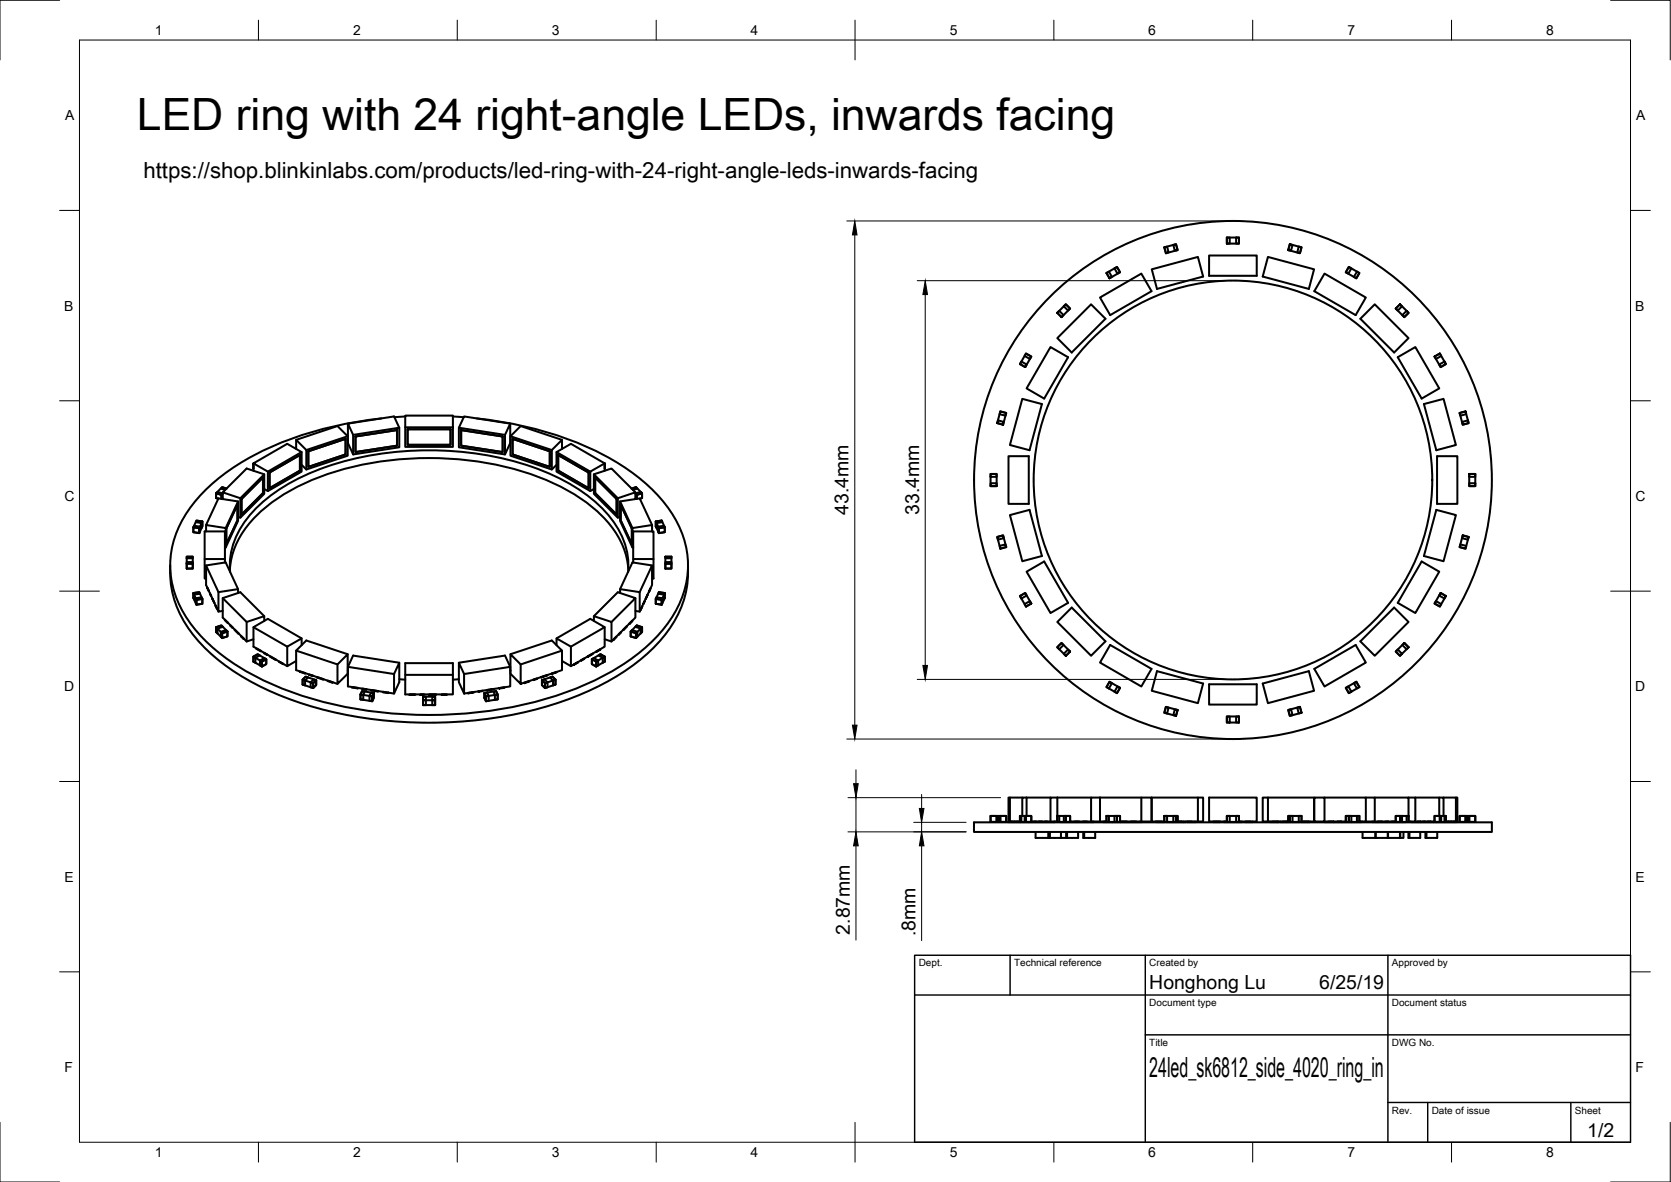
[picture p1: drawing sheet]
<svg xmlns="http://www.w3.org/2000/svg" width="420mm" height="297mm" viewBox="0 0 420 297" stroke-linecap="round" stroke-linejoin="round" font-family="sans-serif">
<g fill="none" stroke="#000" stroke-width=".51">
<path d="M308.5 59.7h.7v1.5h-.7zM308.5 59.7h3v1.5h-3zM310.8 59.7h.7v1.5h-.7zM265.8 78.6l.5-.5 1.1 1.1-.5 .5zM267.5 77l.5-.5 1.1 1-.5 .5zM268 76.5l1.1 1-2.2 2.2-1.1-1.1zM276.6 74.8l10.4-6 2.5 4.4-10.4 6zM278.2 68.6l.6-.3 .8 1.3-.6 .3zM278.2 68.6l2.7-1.5 .7 1.3-2.6 1.5zM280.2 67.4l.7-.3 .7 1.3-.6 .4zM289.6 67.7l11.6-3.1 1.3 4.9-11.6 3.1zM292.8 62.2l.7-.2 .3 1.4-.6 .2z"/>
<path d="M292.8 62.2l2.9-.8 .4 1.5-2.9 .7zM295 61.6l.7-.2 .4 1.5-.7 .1zM304 64.2h12v5.1h-12zM318.8 64.6l11.6 3.1-1.3 4.9-11.6-3.1zM324.3 61.4l.7 .2-.4 1.4-.7-.1zM324.3 61.4l3 .8-.4 1.4-3-.7zM326.6 62l.7 .2-.4 1.4-.7-.2zM333 68.8l10.4 6-2.5 4.4-10.4-6zM339.2 67.1l.6 .3-.8 1.4-.6-.4zM339.2 67.1l2.6 1.5-.8 1.3-2.6-1.5zM341.2 68.3l.6 .3-.8 1.3-.6-.3zM352 76.5l.5 .5-1 1-.6-.5z"/>
<path d="M352 76.5l2.2 2.1-1.1 1.1-2.2-2.2zM352.6 79.2l1.1-1.1 .5 .5-1.1 1.1zM256.8 90.9l1.3 .7-.3 .7-1.3-.8zM258 88.8l1.3 .8-.3 .6-1.4-.7zM258 88.8l1.3 .8-1.5 2.7-1.3-.8zM264.1 87.2l4.5 2.6-6 10.4-4.5-2.6zM265.9 85l8.4-8.5 3.7 3.6-8.5 8.5zM342.1 80.1l3.6-3.6 8.5 8.5-3.7 3.6zM351.5 89.8l4.4-2.6 6 10.4-4.4 2.6zM360.7 89.6l1.3-.8 .4 .7-1.3 .7zM360.7 89.6l1.3-.8 1.6 2.7-1.4 .8zM361.9 91.6l1.3-.7 .4 .6-1.4 .8z"/>
<path d="M63.7 116.5v1.3M63.7 116.5h.1M63.7 117.7v.1M63.7 116.5v1.2M63.7 116.4v1.9M66.4 119.2l-6 6M67.8 118.8l7.6-4.5v4l-7.6 4.4zM74.5 110.5v2.3M75.8 116.8l1.2 1.2 10.4-3.5v-4.9l-2.5-2.5-10.4 3.4 2.5 2.6v4.9M75.8 113.6l-8.4 4.9M77.5 113.4l9.4-3.1v3.9l-9.4 3.1zM87.4 109.6l-10.4 3.5"/>
<path d="M87.5 106.5v4.8l1.3 2.9 11.6-1.8v-4.9l-1.3-2.8-11.6 1.8 1.3 2.8v4.9M89.4 109.7l10.4-1.6v3.9l-10.4 1.6zM95.9 105.2a84.6 84.6 0 0 0-37.5 12.5 36.2 36.2 0 0 0-14 16.1 23.4 23.4 0 0 0 3.7 23.2 49.3 49.3 0 0 0 18.9 14.3 103.3 103.3 0 0 0 57.2 7.2 81.6 81.6 0 0 0 33-11.9 36.1 36.1 0 0 0 14.2-16.3 23.3 23.3 0 0 0-3.7-23 50.8 50.8 0 0 0-21.9-15.8 93.9 93.9 0 0 0-25.9-6.3M100.4 107.5l-11.6 1.8M101.9 104.7l-2.7 .1M101.9 104.4h12v7.9h-12zM101.9 107.4h12M102.5 107.9h10.8v3.9h-10.8zM113.9 104.7l2.7 .1M115.4 107.5l11.6 1.8M116 108.1l10.4 1.6v3.9l-10.4-1.6zM128.3 106.5l-11.6-1.8-1.3 2.8v4.9l11.6 1.8 1.3-2.9v-4.8l-1.3 2.8v4.9"/>
<path d="M128.4 109.6l10.3 3.5M128.9 110.3l9.3 3.1v3.9l-9.3-3.1zM139.9 113.6l8.5 4.9M140.4 114.3l7.6 4.5v3.9l-7.6-4.4zM141.3 110.5l-10.4-3.4-2.5 2.5v4.9l10.3 3.5 1.2-1.2M141.3 112.8v-2.3l-2.6 2.6v4.9M149.3 119.2l6 6M152 116.5v1.3M152 116.4l-8.4-4.9-3.7 2.1v4.9l8.5 4.9 .9-.5M152 118.3v-1.9l-3.6 2.1v4.9M249.1 119.1h1.5v.7h-1.5zM249.1 119.1h1.5v3.1h-1.5z"/>
<path d="M250.9 105.6l1.5 .4-.2 .7-1.5-.4zM251.5 103.4l1.5 .4-.2 .7-1.4-.4zM251.5 103.4l1.5 .4-.8 2.9-1.5-.4zM253.6 114.6h5.1v12h-5.1zM257 100.2l5 1.3-3.1 11.6-5-1.3zM358 101.5l5-1.3 3.1 11.6-5 1.3zM361.3 114.6h5.1v12h-5.1zM367 103.8l1.5-.4 .2 .7-1.5 .4zM367 103.8l1.5-.4 .8 2.9-1.5 .4zM367.6 106l1.5-.4 .2 .7-1.5 .4zM369.4 119.1h1.5v.7h-1.5zM369.4 119.1h1.5v3.1h-1.5z"/>
<path d="M46.9 139.9h1.6v.4h-1.6zM46.9 139.9h1.6v3h-1.6zM50.7 131.5l-1.5-.3 .2-.4 1.5 .2v1.3l-.2 .4v-1.2l.2-.5-.8 1.7v1.3l-1.5-.3v-1.2l.8-1.7 1.5 .2v1.3l-.8 1.7 .2-.4v-1.3l-1.5-.2-.2 .4 1.5 .2-1.5-.2v1.2l1.5 .3v-1.3l.2-.4M51.8 131.9v1.6M56 125.3l-.1 .1M56 123.7v1.7M56.6 137.6h.1l3.2-6.7v-4.9l-5-.7-3.1 6.6 4.9 .8v4.9M56.6 123.1l-1.1-.3 .4-.4 1.1 .4-1.1-.4-1.6 1.5v1.3l.6 .2-.6-.2v-1.3l1.4 .5-1.4-.5 .4-.3 1.3 .4-.3 .4v1M59.7 126.8v4l-2.8 6v-4zM59.9 129.9l.5 .2 6-6v-4.9l-4.4-1.5-6 6 4.4 1.5v4.9M59.9 126l-3.2 6.7M66.1 120v3.9l-5.4 5.4v-3.9z"/>
<path d="M66.4 122.9l1 .5 8.4-4.9v-4.9l-3.6-2.1-8.5 4.9 3.7 2.1v4.9M149.6 120l5.4 5.4v3.9l-5.4-5.4zM155.9 126l3.1 6.7M156.1 126.8l2.8 6v4l-2.8-6zM159.2 123.1l1.1-.3-.4-.4-1.1 .4 1.1-.4 1.5 1.5v1.3l-.5 .2 .5-.2v-1.3l-.3-.3-1.3 .4 .3 .4-.3-.4M159.8 123.7l-6-6-4.5 1.5v4.9l6 6 .6-.2M159.8 125.4v-1.7l-4.5 1.5v4.9M159.8 125.3l.1 .1M161.4 123.9l-1.3 .5v1M164 131.9l-3.2-6.6-4.9 .7v4.9l3.1 6.7h.2M164 133.5v-1.6l-5 .8v4.9M165.1 131.5l-.2-.5v1.3"/>
<path d="M166.4 130.8l.1 .4-1.4 .3v1.2l-.2-.4M166.4 130.8l.8 1.7v1.2l-1.5 .3 1.5-.3v-1.2l-.2-.4-1.5 .2M166.4 130.8l-1.5 .2 .8 1.7-.2-.4v1.3l.2 .4v-1.3l1.5-.2-1.5 .2v1.3l-.8-1.7M166.4 130.8l-1.5 .2v1.3M167.3 139.9h1.5v.4h-1.5zM167.3 139.9h1.5v3h-1.5zM249.1 121.4h1.5v.8h-1.5zM250.7 134.9l1.5-.4 .2 .7-1.5 .4zM250.7 134.9l1.5-.4 .8 3-1.5 .4zM251.4 137.2l1.4-.4 .2 .7-1.5 .4zM253.9 129.4l5-1.3 3.1 11.6-5 1.3zM361.1 128.1l5 1.3-3.1 11.6-5-1.3z"/>
<path d="M367.2 136.8l1.5 .4-.2 .7-1.5-.4zM367.8 134.5l1.5 .4-.2 .7-1.5-.4zM367.8 134.5l1.5 .4-.8 3-1.5-.4zM369.4 121.4h1.5v.8h-1.5zM42.8 142.1v1.9M42.8 144a26.7 26.7 0 0 0 8.9 19 63 63 0 0 0 27 14.6 107.3 107.3 0 0 0 65.6-2.4 55.5 55.5 0 0 0 21.8-14.3 25.9 25.9 0 0 0 6.9-16.9M46.9 141.3h1.6v1.6h-1.6zM46.9 141.7h1.6M48.6 150.2v-1.2l1.5-.2 .8 1.7v1.2l-1.5 .3-.2-.4v-1.3l.2 .4 1.5-.2-1.5 .2v1.3l1.5-.3v-1.2l-.2-.4-1.5 .2M48.6 149l.8 1.7v1.3l-.8-1.8 .2 .5v-1.3l1.5-.2-.2-.4zM48.8 149.4l-.2-.4v1.2M51.5 140.5v4.9h.3"/>
<path d="M51.8 142.1l3.1 6.7 5-.8v1M52.5 148.5l-.4-.9 .4 1M53.1 149.8l-.3-.7 .3 .7M53.4 150.4l.5 1.1zM54.2 152.1l.4 .9zM54.3 157.6l1.6 1.5v1.2l-1.6-1.5 .4 .4v-1.2l1.3-.5-.3-.3zM54.7 158l-.4-.4v1.2M54.9 148.8v4.9l1.1-.2M55.5 158.8l1.3-.5 .4 .4v1.2l-1.3 .4v-1.2l1.3-.4-1.3 .4-.4-.3v1.2l.4 .3 1.3-.4v-1.2l-1.5-1.5-1.4 .4v1.2M56 150.3l6 6 4.4-1.5v1.2M56.6 140.5v-7h-5.1v7h5.1v.9M57.4 156.6l-.9-.9 .8 .9"/>
<path d="M57.8 143.1a21.3 21.3 0 0 1 7.4-14.2 52.5 52.5 0 0 1 23.6-11.6 81.7 81.7 0 0 1 49.1 3.6 38.3 38.3 0 0 1 16.9 12.9 19 19 0 0 1 3.2 9.3M57.9 143.7a19.5 19.5 0 0 1 5.7-15.1 48.2 48.2 0 0 1 22.9-12.7 81.7 81.7 0 0 1 51.8 3.2 36.6 36.6 0 0 1 17.1 13.8 18 18 0 0 1 2.5 10.8M58.5 157.7l-.6-.6 .5 .6M59.9 148l-3.2-6.7-4.9 .8v4.9l3.1 6.7M60 159.2l-1-1 .9 1M62 156.3v4.9l1.7-.6M63.7 157.6l8.5 4.9 3.6-2.1v1.7M66.4 154.8l-6-6-4.4 1.5v4.9l6 6M149.3 154.8l6-6 4.5 1.5-6 6M149.3 156v-1.2l4.5 1.5v4.9M152 157.6v4.9l-8.4 4.9-2.3-1.3M155.5 159.4l.7-.6-.6 .7"/>
<path d="M155.9 148l3.1-6.7 5 .8-3.2 6.7M155.9 149v-1l4.9 .8v4.9M156.7 158.3l.9-1-.8 1M158.2 156.7l.8-.7-.7 .8M158.9 158.3l1.4 .5v1.2l-.4 .3 1.5-1.5v-1.2l-1.5 1.5v1.2l-1.3-.4v-1.2l1.3 .4-1.3-.4zM159.2 140.5v-7h5.1v7M159.2 141.4v-.9h5.1v4.9h-.3M159.8 150.3v4.9l-6 6-1.8-.6M160.3 158.8l-.4 .3v1.2l-1.3-.4M161.1 153.2l.4-.9-.4 .9M161.1 158l-1.4-.5 .4-.3 1.3 .4v1.2l-.3 .4v-1.2l.3-.4-1.3-.4-1.5 1.5v1.2M161.8 151.7l.3-.7-.3 .7"/>
<path d="M162.9 149.4l-.5 1.1zM163.2 148.7l.4-.9-.4 .9M164 142.1v4.9l-3.2 6.7-1-.2M165.1 150.1l1.4 .2v1.3l-.1 .4 .8-1.8v-1.2l-.8 1.7v1.3l-1.5-.3v-1.2l1.5 .2-1.5-.2zM166.5 150.3l-.1 .4v1.3l-1.5-.3M167 149.4l-1.5-.2 .2-.4 1.5 .2v1.2l-.2 .5v-1.3l.2-.4-1.5-.2-.8 1.7v1.2M167.3 141.3h1.5v1.6h-1.5v-1.2h1.5h-1.5zM173 142.1v1.9M256.5 149.8l1.3-.8 .3 .7-1.3 .7zM256.5 149.8l1.3-.8 1.5 2.7-1.3 .7zM257.6 151.8l1.4-.7 .3 .6-1.3 .7zM258.1 143.7l4.5-2.6 6 10.4-4.5 2.6z"/>
<path d="M265.9 156.3l3.6-3.6 8.5 8.5-3.7 3.6zM357.5 141.1l4.4 2.6-6 10.4-4.4-2.6zM361.1 151.1l1.3 .7-.4 .6-1.3-.7zM362.2 149l1.4 .8-.4 .6-1.3-.7zM362.2 149l1.4 .8-1.6 2.6-1.3-.7zM61.4 160.6l-.8-.8 .7 .8M63.7 165l2.2 1.3v1.2l-2.2-1.2 .5 .2v-1.2l1.1-.6-.5-.3zM64.2 165.3l-.5-.3v1.3M65.4 166l1-.6 .6 .3v1.2l-1.1 .6v-1.2l1.1-.6-1.1 .6-.5-.3v1.2l.5 .3 1.1-.6v-1.2l-2.2-1.3-1.1 .6v1.3M65.7 163.6l-1.2-.7 1.1 .8M67.2 164.5l-.8-.5 .7 .6M69.4 165.7l-1.4-.7 1.3 .8"/>
<path d="M71.3 166.9l-1.1-.6 1 .6M72.2 162.5v4.9l2.3-1.3M74.5 163.5l10.4 3.5 2.5-2.6v4.9l-2.5 2.6v-4.9M75.8 160.4l-8.4-4.9-3.7 2.1v4.9l8.5 4.9M76.7 171l-.6-.2v1.2M76.8 169.2l-1.4-.5 1.3 .6M76.9 170l-.8 .8 2.6 .9v1.2l-2.6-.9 .6 .2v-1.2l.8-.7zM78.1 171.5l.8-.8 .6 .2v1.3l-.8 .7v-1.2l.8-.8-.8 .8-.6-.2v1.2l.6 .2 .8-.7v-1.3l-2.6-.9-.8 .8v1.2M78.7 169.8l-1-.3 .9 .4M81.3 170.7l-.1 .1-1.5-.7 1.5 .7M83.7 171.5l-.1 .1-1.2-.6 1.2 .6M87.4 164.4l-10.4-3.4-2.5 2.5v4.9l10.4 3.5"/>
<path d="M87.4 168.5h.1M87.5 167.6l11.6 1.8 1.3-2.9v4.9l-1.3 2.9v-4.9M90 172.9v.1l-1.5-.4 1.5 .4M91 173.7l-.4 .8 3 .5v1.2l-3-.4 .7 .1v-1.3l.4-.8zM91.3 174.6l-.7-.1v1.3M92.2 173.2l-.1 .1-1-.3 1 .3M92.9 174.9l.4-.9 .7 .1v1.3l-.4 .8v-1.2l.4-.9-.4 .9-.7-.1v1.2l.7 .1 .4-.8v-1.3l-3-.4-.4 .8v1.3M95.1 173.7l-.1 .1-1.7-.4 1.7 .4M97.7 174.1l-.1 .1-1.3-.4 1.3 .4M100.4 166.5l-11.6-1.8-1.3 2.9v4.9l11.6 1.8M100.4 170.7l1.5 .1M101.9 169.6h12v-2.9h-12v7.8h12v-4.9"/>
<path d="M102.9 174.5l1.5 .1zM105.6 174.5l1.1 .1zM106.4 175.1h3v.9h-3v-.9h.7v2.1h-.7zM107.1 176h-.7v1.2M107.9 174.5l1.8 .1zM108.7 176v-.9h.7v2.1h-.7v-1.2h.7v1.2h-3M111 174.5l1.4 .1zM115.4 166.5l11.6-1.8 1.3 2.9-11.6 1.8M115.4 170.7l-1.5 .1M117.7 174.1l1.5-.2-1.5 .4M120.3 173.7l1-.1-1 .2M121.8 174.1l.4 .9-.4-.9v1.3l.4 .8v-1.2l2.9-.5v1.3l-2.9 .4 .7-.1v-1.2l-.4-.9z"/>
<path d="M122.4 173.4l1.8-.3-1.7 .4M122.9 174.9l-.7 .1v1.2l-.4-.8M124.4 174.6l-.3-.8 .6-.1 .4 .8v1.3l-.7 .1v-1.3l.7-.1-.4-.8-2.9 .4v1.3M125.5 172.9v.1l1.3-.3-1.3 .3M128.3 167.6v4.9l-11.6 1.8-1.3-2.9v-4.9l1.3 2.9v4.9M128.4 164.4l10.3-3.4 2.6 2.5-10.4 3.5M128.4 168.5h-.1M131.7 171.6l.1 .1 1.3-.6-1.3 .6M134.1 170.8l1-.3-.9 .4M136 170.2l1.7-.6-1.6 .7M136.3 170.9l.7 .8-.7-.8v1.3l.7 .7v-1.2l2.7-.9v1.2l-2.7 .9 .7-.2v-1.2l-.8-.8zM137.7 171.5l-.7 .2v1.2l-.7-.7"/>
<path d="M138.7 169.3l1.3-.5-1.2 .5M139.1 171l-.8-.7 .6-.3 .8 .8v1.2l-.6 .2v-1.2l.6-.2-.8-.8-2.6 .9v1.3M139.9 160.4l8.5-4.9 3.6 2.1-8.4 4.9M139.9 162.1v-1.7l3.7 2.1v4.9M141.3 163.5v4.9l-10.4 3.5-2.5-2.6v-4.9l2.5 2.6v4.9M144.2 167l1.2-.6-1.1 .7M146.1 165.9l.8-.5-.7 .6M147.7 165l1.4-.8-1.3 .9M148.8 165.7l1.1 .6-1.1-.6 .5-.3 1.1 .6v1.2l-.5 .3-1.1-.6zM149.9 163.7l1.1-.6-1 .7M149.9 166.3l2.2-1.3v1.3l-2.2 1.2zM150.4 166l-.5 .3v1.2l-1.1-.6"/>
<path d="M151.6 165.3l-1.1-.6 .5-.3 1.1 .6v1.3M152.1 166.3l-.5 .2v-1.2l.5-.3-1.1-.6-2.2 1.3v1.2M154.2 160.8l.8-.9-.7 .9M266.9 161.6l.5 .5-1.1 1.1-.5-.5zM266.9 161.6l2.2 2.1-1.1 1.1-2.2-2.1zM267.5 164.3l1.1-1.1 .5 .5-1.1 1.1zM279 171.3l.6 .4-.8 1.3-.6-.3zM279 171.3l2.6 1.6-.7 1.3-2.7-1.5zM279.1 162.1l10.4 6-2.5 4.4-10.4-6zM281 172.5l.6 .4-.7 1.3-.7-.4zM290.9 168.7l11.6 3.1-1.3 4.9-11.6-3.1zM293.2 177.6l.6 .2-.3 1.5-.7-.2z"/>
<path d="M293.2 177.6l2.9 .8-.4 1.5-2.9-.8zM295.4 178.3l.7 .1-.4 1.5-.7-.2zM304 172h12v5.1h-12zM317.5 171.8l11.6-3.1 1.3 4.9-11.6 3.1zM323.9 178.4l.7-.1 .4 1.4-.7 .2zM323.9 178.4l3-.8 .4 1.5-3 .8zM326.2 177.8l.7-.2 .4 1.5-.7 .2zM330.5 168.1l10.4-6 2.5 4.4-10.4 6zM338.4 172.9l.6-.4 .8 1.3-.6 .4zM338.4 172.9l2.6-1.6 .8 1.4-2.6 1.5zM340.4 171.7l.6-.4 .8 1.4-.6 .3zM342.1 161.2l8.4-8.5 3.7 3.6-8.5 8.5z"/>
<path d="M350.9 163.7l.6-.5 1 1.1-.5 .5zM350.9 163.7l2.2-2.1 1.1 1.1-2.2 2.1zM352.6 162.1l.5-.5 1.1 1.1-.5 .5zM308.5 180.1h.7v1.5h-.7zM308.5 180.1h3v1.5h-3zM310.8 180.1h.7v1.5h-.7zM244.9 206.7h130.2v2.4h-130.2zM249.1 205h1.5v1.6h-1.5zM250.7 205h.8v1.6h-.8zM250.7 205h.2v1.6h-.2zM251.4 205h1.6v1.6h-1.6zM251.5 205h1.5v1.6h-1.5z"/>
<path d="M253.6 206.4v.2h.6M253.9 206.4h-.3v-6h.3v6l2.8 .2M253.9 200.4h3.1M254.6 206.6v-.2h-.4v.2h.7M255.2 206.6v-.2h-.3v.2h.6M256 206.6v-.2h-.5v.2h.8M256.5 205h1.5v1.6h-1.5zM256.5 205h.3v1.6h-.3zM256.7 206.6h2M257.6 205h1.7v1.6h-1.7zM258 205h1.3v1.6h-1.3zM258.1 200.4h-1.1v4.6"/>
<path d="M258.1 200.4h6M258.1 200.4v4.6M258.6 206.6h.1M258.7 206.6h.1M259.4 206.6h.6M260.4 209.1v1.5h3.2v-1.5M260.5 206.6v-.2h-.5v.2h1.1M262 206.6v-.2h-.9v.2h1.6M263.4 206.6v-.2h-.7v.2h2.4M263.6 210.6h.1M263.7 210.6h.1M263.7 209.1v1.5"/>
<path d="M263.8 209.1v1.5M264 210.6h2.8M264 209.1v1.5h-.2M265.1 206.4v.2M265.3 206.4l-.2 .2M265.8 205h2.2v1.6h-2.2zM265.8 206.4h-6.5l.1 .2h-.7M265.8 205h.5v1.6h-.5zM265.9 200.4h-1.8v6M265.9 200.4h8.4M265.9 200.4v4.6M266.6 206.6h1.1"/>
<path d="M266.8 210.6h1.3M266.8 209.1v1.5M267.5 205h1.6v1.6h-1.6zM267.7 206.6h.8M268 205h1.1v1.6h-1.1zM268.1 209.1v1.5M268.3 209.1v1.5h-.2M268.5 206.6h.1M269.3 206.6h.8M271.1 209.1v1.5h-2.8M271.4 206.6v-.2h-1.3v.2h2.2M272.4 209.1v1.5h.2v-1.5"/>
<path d="M273.3 206.6v-.2h-1v.2h2.4M274.7 206.4v.2M275 206.4v.2h-.3M275.4 209.1v1.5h-2.8M276.6 206.4h-7.5l.2 .2h-.8M276.6 200.4h-2.3v6M276.6 200.4v6l2.2 .2M276.6 200.4h12.9v6h-7.9M278.2 205h2.7v1.6h-2.7zM278.2 205h.6v1.6h-.6zM278.8 206.6h1M279.8 206.6h.1"/>
<path d="M279.8 206.6h1M280.2 205h1.4v1.6h-1.4zM280.8 206.6h1M280.9 205h.7v1.6h-.7zM281.7 206.4v.2M283.4 206.6v-.2h-1.6v.2h2.5M284.3 206.6h.2M284.3 206.4v.2M285.7 206.6v-.2h-1.2v.2h2.2M286.7 206.4v.2M287 200.4v6M287.1 206.4v.2h-.4"/>
<path d="M292.1 206.6v-.2h-1.5v.2h2M292.6 206.4v.2M292.8 205h2.9v1.6h-2.9zM292.8 206.4h-3.2v-6h12.9v6h-6.4h1v.2h-1.7M292.8 205h.7v1.6h-.7zM292.9 206.6h-.3M293.2 206.6h1M294.2 206.6h1.2M294.7 206.6h.1M295 205h1.1v1.6h-1.1zM295.4 206.6h.1M295.7 205h.4v1.6h-.4z"/>
<path d="M297.1 206.6h.5M297.6 206.4v.2M298.1 206.4v.2h-.5M299.7 206.6v-.2h-1.3v.2h1.8M300.2 206.4v.2M300.7 206.4v.2h-.5M301.2 200.4v6M305.1 206.4h1.5v.2h-1.5zM306.9 206.4v.2h-.3M308.5 205h3v1.6h-3zM308.5 205h.7v1.6h-.7zM308.8 206.6l-4.8-.2v-6h12v6l-6 .2"/>
<path d="M308.8 206.6h1.2M310 206.6h.1M310.8 205h.7v1.6h-.7zM312.3 206.4v.2h-.5M313.2 206.4h1.3v.2h-1.3zM315 206.4v.2h-.5M317.5 200.4h1.3v6h-1.3zM318.8 200.4h11.6v6h-3.1M318.8 206.4h5.1M319.3 206.4v.2l2-.2v.2h-1.5M321.6 206.4v.2h-.3M321.9 206.4v.2l1.5-.2v.2h-1"/>
<path d="M323.4 206.6h.7M323.9 205h1.1v1.6h-1.1zM323.9 205h.4v1.6h-.4zM324.1 206.6h.5M324.3 205h3v1.6h-3zM326.3 206.6h-1.7M326.6 205h.7v1.6h-.7zM326.8 206.6h-.5M327.2 206.6l1.8-.2v.2h-1.3M329.4 206.4v.2h-.4M330.5 200.4h2.5v6h-2.5zM333 206.4v.2l2.2-.2v.2h-1.3"/>
<path d="M333 200.4h10.4v6l-2.4 .2M333 206.4h5.4l-.2 .2h-1v-.2M335.2 206.6h.1M335.3 206.4v.2l1.9-.2v.2h-.9M337.2 206.6h.1M338.4 205h.8v1.6h-.8zM339.2 205h2.6v1.6h-2.6zM339.2 205h-.8v1.6h1.4M339.2 205h.6v1.6M339.8 206.6h-1.6M339.8 206.6h.2M340 206.6h1"/>
<path d="M341.2 205h.6v1.6h-.6zM342.5 206.4v.2h-.4M342.6 209.1v1.5h3.2v-1.5M343.4 200.4h2.3v6h-2.3M345 206.4v.2l2.5-.2v.2h-1.1M345.7 200.4h8.5v4.6M345.7 206.4h5.2l-1.8 .2M345.9 209.1v1.5M347.5 206.6l1.6-.2v.2h-.8M348.9 209.1v1.5h-3.1M348.9 210.6h.1M349 209.1v1.5"/>
<path d="M350.9 205h1.6v1.6h-1.6zM350.9 205h1.1v1.6h-1.1zM351.2 206.6h-1.3M352 209.1v1.5h-3M352 205h2.2v1.6h-2.2zM352.1 209.1l-.1 1.5M352.1 206.6h-.9M352.9 209.1v1.5h-.8M353.1 206.6h-1M353.4 206.6h-.3M353.7 205h.5v1.6h-.5zM354.1 209.1v1.5h.3v-1.5"/>
<path d="M354.2 200.4h1.7v6h-1.7M354.7 206.4v.2l2.4-.2v.2h-.7M355.9 200.4h6v4.6M355.9 206.4h4.8l-.9 .2M357.1 209.1v1.5h-2.7M357.1 206.6l1.2-.2v.2h-.5M358.3 206.6l1.5-.2v.2h-.9M358.4 209.1v1.5h.3v-1.5M360.7 205h1.7v1.6h-1.7zM360.7 205h1.3v1.6h-1.3zM361.1 206.6h-.7M361.1 206.6h.3"/>
<path d="M361.4 206.6h1.8M361.4 209.1v1.5h-2.7M361.9 200.4h1.1v4.6M362 205h1.6v1.6h-1.6zM363 200.4h3.1v6h-2.5v.2h-.4M363.2 205h.4v1.6h-.4zM363.6 206.6l.6-.2v.2h-.3M364.2 206.6l.8-.2v.2h-.5M365 206.6l.7-.2v.2h-.4M366.1 200.4h.3v6h-.3M366.4 206.4v.2h-.7M367 205h1.7v1.6h-1.7z"/>
<path d="M367 205h1.5v1.6h-1.5zM368.5 205h.8v1.6h-.8zM369.1 205h.2v1.6h-.2zM369.4 205h1.5v1.6h-1.5z"/>
<circle cx="310" cy="120.6" r="50.1"/>
<circle cx="310" cy="120.6" r="65.1"/>
</g>
<g fill="none" stroke="#000" stroke-width=".25">
<path d="M15 .1h-15v15M20 10.1h390v276.9h-390zM65 5.1v5M115 5.1v5M165 5.1v5M215 5.1v10M265 5.1v5M315 5.1v5M365 5.1v5M405 .1h15v15M15 52.9h5M212.9 55.5h95.1"/>
<path d="M214.9 59v123.2M410 52.9h5M230.6 70.5h77.4M232.6 74v93.2M15 100.7h5M410 100.7h5M15 148.6h10M405 148.6h10M230.6 170.7h77.4M15 196.4h5M212.9 185.7h95.1M215.2 193.4v3.5"/>
<path d="M231.7 199.7v3.5M410 196.4h5M213.2 209h29.7M213.2 200.5h38.4M215.2 200.5v8.5M215.2 212.6v23.6M229.7 206.7h13.2M231.7 206.7v2.3M231.7 212.6v23.8M15 244.2h5M410 244.2h5M0 282.1v14.9h15"/>
<path d="M65 287v5M115 287v5M165 287v5M215 282.1v9.9M265 287v5M315 287v5M365 287v5M420 282.1v14.9h-15"/>
</g>
<path d="M230 240.1h180v46.9h-180zM230 250h180M254 240.1v9.9M288 240.1v46.9M349 240.1v46.9M288 260.1h122M349 277.1h61M359 277.1v9.9M395 277.1v9.9" fill="none" stroke="#000" stroke-width=".36"/>
<path d="M214.9 55.5l.6 3.5h-1.2zM232.6 70.5l.6 3.5h-1.1zM232.1 167.2h1.1l-.6 3.5zM214.3 182.2h1.2l-.6 3.5zM214.6 196.9h1.2l-.6 3.6zM215.2 209l.6 3.6h-1.2zM231.2 203.2h1.1l-.6 3.5zM231.7 209l.6 3.6h-1.1z" fill="#000" stroke="#000" stroke-width=".25"/>
<text font-size="11.2" x="34.4" y="32.6">LED ring with 24 right-angle LEDs, inwards facing</text>
<text font-size="7" x="289" y="270.6">24led_sk6812_side_4020_ring_in</text>
<text font-size="5.6" x="36" y="44.7">https://shop.blinkinlabs.com/products/led-ring-with-24-right-angle-leds-inwards-facing</text>
<g font-size="4.9">
<text x="213.4" y="129.3" transform="rotate(-90 213.4 129.3)">43.4mm</text>
<text x="231.1" y="129.4" transform="rotate(-90 231.1 129.4)">33.4mm</text>
<text x="213.7" y="234.9" transform="rotate(-90 213.7 234.9)">2.87mm</text>
<text x="230.2" y="235.3" transform="rotate(-90 230.2 235.3)">.8mm</text>
<text x="289" y="248.5">Honghong Lu</text>
<text x="331.7" y="248.5">6/25/19</text>
<text x="399.1" y="285.7">1/2</text>
</g>
<g font-size="3.5">
<text x="39" y="8.8">1</text>
<text x="88.8" y="8.8">2</text>
<text x="138.8" y="8.8">3</text>
<text x="188.7" y="8.8">4</text>
<text x="238.8" y="8.8">5</text>
<text x="288.7" y="8.8">6</text>
<text x="338.8" y="8.8">7</text>
<text x="388.8" y="8.8">8</text>
<text x="16.4" y="30.2">A</text>
<text x="411.4" y="30.2">A</text>
<text x="16.2" y="78">B</text>
<text x="411.2" y="78">B</text>
<text x="16.2" y="125.9">C</text>
<text x="411.2" y="125.9">C</text>
<text x="16.2" y="173.7">D</text>
<text x="411.2" y="173.7">D</text>
<text x="16.2" y="221.6">E</text>
<text x="411.2" y="221.6">E</text>
<text x="16.2" y="269.4">F</text>
<text x="411.2" y="269.4">F</text>
<text x="39" y="290.8">1</text>
<text x="88.8" y="290.8">2</text>
<text x="138.8" y="290.8">3</text>
<text x="188.7" y="290.8">4</text>
<text x="238.8" y="290.8">5</text>
<text x="288.7" y="290.8">6</text>
<text x="338.8" y="290.8">7</text>
<text x="388.8" y="290.8">8</text>
</g>
<g font-size="2.5">
<text x="231" y="242.9">Dept.</text>
<text x="255" y="242.9">Technical reference</text>
<text x="289" y="242.9">Created by</text>
<text x="350" y="242.9">Approved by</text>
<text x="289" y="252.8">Document type</text>
<text x="350" y="252.8">Document status</text>
<text x="289" y="262.9">Title</text>
<text x="350" y="262.9">DWG No.</text>
<text x="350" y="279.9">Rev.</text>
<text x="360" y="279.9">Date of issue</text>
<text x="396" y="279.9">Sheet</text>
</g>
</svg>
